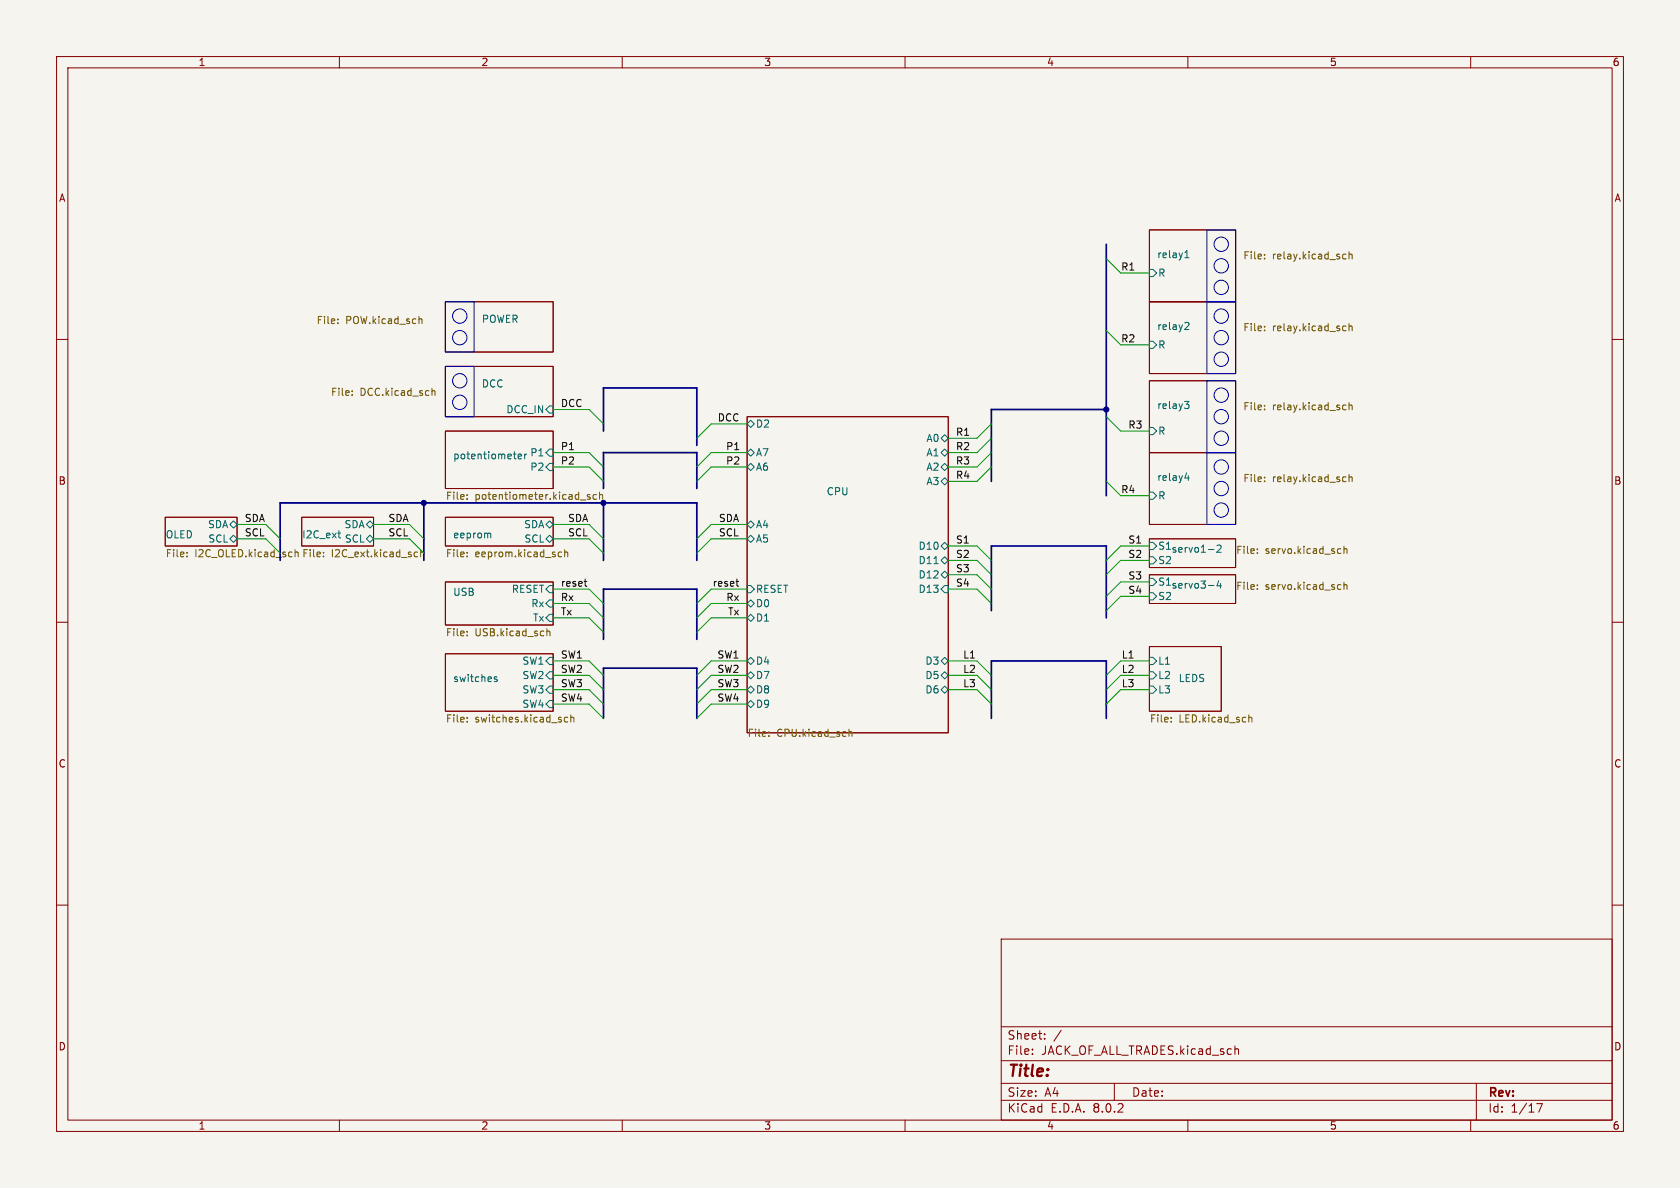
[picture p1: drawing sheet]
<svg xmlns="http://www.w3.org/2000/svg" width="297mm" height="210mm" viewBox="0 0 297 210" stroke-linecap="round" stroke-linejoin="round" font-family="sans-serif">
<path d="M0 0h297v210h-297z" fill="#f5f4ef" stroke="#f5f4ef" stroke-width=".18"/>
<g fill="none" stroke="#840000" stroke-width=".18">
<path d="M10 10h277v190h-277zM12 12h273v186h-273zM60 10v2M110 10v2M160 10v2M210 10v2M260 10v2M10 60h2M78.7 53.3h19.1v8.9h-19.1zM203.2 53.3h15.2v12.7h-15.2zM203.2 40.6h15.2v12.7h-15.2zM285 60h2"/>
<path d="M78.7 76.2h19.1v10.2h-19.1zM78.7 64.8h19.1v8.9h-19.1zM132.1 73.7h35.5v55.8h-35.5zM203.2 67.3h15.2v12.7h-15.2zM29.2 91.4h12.7v5.1h-12.7zM53.3 91.4h12.7v5.1h-12.7zM78.7 91.4h19.1v5.1h-19.1zM203.2 95.3h15.2v5h-15.2zM203.2 80h15.2v12.7h-15.2zM10 110h2M78.7 102.9h19.1v7.6h-19.1zM78.7 115.6h19.1v10.1h-19.1z"/>
<path d="M203.2 114.3h12.7v11.4h-12.7zM203.2 101.6h15.2v5.1h-15.2zM285 110h2M10 160h2M285 160h2M177 166h108v32h-108zM60 198v2M110 198v2M160 198v2M177 194.5h108M177 191.5h108M177 187.5h108"/>
<path d="M177 181.5h108M182.5 186.3v.1M182.5 185.5v.1M184.7 183.6v.1M184.7 182.8v.1M187.6 182.1l-1.3 2M197 191.5v3M210 198v2M218.4 185.5h.5l.1 .9M260 198v2M261 191.5v6.5M271.7 195.1h1l-.7 1.5"/>
</g>
<g fill="none" stroke="#006464" stroke-width=".18">
<path d="M203.2 47.6h.6l.7 .7-.7 .6h-.6zM209.5 45.6h.7M209.5 44.6l.3-.3v1.3M209.7 57h.4l.1 .3-.8 1h.8M97.2 79.4h.6v1.2h-.6l-.7-.6zM97.2 71.8h.6v1.2h-.6l-.7-.6zM132.7 74.3l.6 .6-.6 .7-.6-.7zM166.4 77.5l.6-.7 .6 .7-.6 .6zM203.2 75.6h.6l.7 .6-.7 .6h-.6zM203.2 60.3h.6l.7 .7-.7 .6h-.6zM209.4 71h.8l-.4 .4 .3 .2 .1 .4-.2 .2h-.4M40.6 92.7l.7-.6 .6 .6-.6 .6z"/>
<path d="M40.6 95.3l.7-.7 .6 .7-.6 .6zM59.7 94.2h.5M60 95l.2 .1M64.8 95.3l.6-.7 .6 .7-.6 .6zM64.8 92.7l.6-.6 .6 .6-.6 .6zM86.4 94.2l.4 .2v.7M91.6 80.7l.6-.1-.1-.3h-.3l-.2 .2 .1 .6h.4M92.7 80.3v.8M93.1 80.3l-.4 .2M96.5 95.3l.7-.7 .6 .7-.6 .6zM96.5 92.7l.7-.6 .6 .6-.6 .6zM97.2 81.9h.6v1.3h-.6l-.7-.6z"/>
<path d="M132.1 82.6l.6-.7 .6 .7-.6 .6zM132.1 80l.6-.6 .6 .6-.6 .6zM132.1 92.7l.6-.6 .6 .6-.6 .6zM132.1 95.3l.6-.7 .6 .7-.6 .6zM165.1 99.6h.7M166.4 96.5l.6-.6 .6 .6-.6 .7zM166.4 99.1l.6-.7 .6 .7-.6 .6zM166.4 85.1l.6-.6 .6 .6-.6 .6zM166.4 80l.6-.6 .6 .6-.6 .6zM166.4 82.6l.6-.7 .6 .7-.6 .6zM203.2 95.9h.6l.7 .6-.7 .7h-.6zM203.2 98.4h.6l.7 .7-.7 .6h-.6z"/>
<path d="M203.2 87h.6l.7 .6-.7 .7h-.6zM209.5 84.5h.8M210.1 84.1v.8M213.6 97.1h1M215.2 96.5l.4-.1 .3 .3-.8 .9h.8M87.9 119.7l-.4-.1-.1 .2v.2l.5 .1v.3h-.5M97.2 108.6h.6v1.3h-.6l-.7-.7zM97.2 106h.6v1.3h-.6l-.7-.6zM97.2 103.5h.6v1.3h-.6l-.7-.7zM97.2 118.7h.6v1.3h-.6l-.7-.6zM97.2 116.2h.6v1.3h-.6l-.7-.7zM132.1 116.8l.6-.6 .6 .6-.6 .7z"/>
<path d="M132.1 106.7l.6-.7 .6 .7-.6 .6zM132.1 103.5h.6l.6 .6-.6 .7h-.6zM132.7 118.7l.6 .7-.6 .6-.6-.6zM132.7 108.6l.6 .6-.6 .7-.6-.7zM166.4 104.1l.6-.6h.6v1.3h-.6zM166.4 101.6l.6-.6 .6 .6-.6 .6zM166.4 116.8l.6-.6 .6 .6-.6 .7zM166.4 119.4l.6-.7 .6 .7-.6 .6zM203.2 116.2h.6l.7 .6-.7 .7h-.6zM203.2 118.7h.6l.7 .7-.7 .6h-.6zM203.2 102.2h.6l.7 .7-.7 .6h-.6zM203.2 104.8h.6l.7 .6-.7 .6h-.6z"/>
<path d="M213.6 103.5h1M215.5 102.6l-.3 1h.7M215.8 103.1v.9M97.2 123.8h.6v1.3h-.6l-.7-.6zM97.2 121.3h.6v1.3h-.6l-.7-.7zM132.1 124.5l.6-.7 .6 .7-.6 .6zM132.1 121.9l.6-.6 .6 .6-.6 .7zM166.4 121.9l.6-.6 .6 .6-.6 .7zM203.2 121.3h.6l.7 .6-.7 .7h-.6z"/>
</g>
<g fill="none" stroke="#725600" stroke-width=".18">
<path d="M59.7 57.1v.1M59.7 56.4v.1M74.1 56.4h.4l.1 .8M223.6 45v.1M223.6 45.7v.1M223.6 57.7v.1M223.6 58.4v.1M237.6 57.6l.4 .1M237.6 44.9l.4 .1M238 58.4l-.4 .1M238 45.7l-.4 .1M238.5 44.5v1.3"/>
<path d="M238.5 57.2v1.3M238.5 45l.2-.1 .3 .1v.8M238.5 57.7l.2-.1 .3 .1v.8M62.3 69.1v.1M62.3 69.8v.1M76.4 68.6v1.3M76.4 69.2l.1-.1h.3l.1 .8M223.6 72.3v.1M223.6 71.7v.1M237.6 71.6l.4 .1M238 72.4h-.4M238.5 71.7l.2-.1 .3 .1v.7"/>
<path d="M238.5 71.2v1.2M33.1 98.3v.1M33.1 97.6v.2M52.2 97.7l.2-.1h.3v.8M52.2 97.2v1.2M57.2 98.3v.1M57.2 97.6v.2M73.5 97.6h.3M73.8 98.4h-.3M74.4 97.7l.1-.1h.3l.1 .8M74.4 97.2v1.2M82.6 88.1v.2"/>
<path d="M82.6 87.5v.1M82.6 97.6v.2M82.6 98.3v.1M98.8 98.4h.5M98.8 97.6h.5M99.8 97.7l.2-.1h.3l.1 .8M99.8 97.2v1.2M104.3 87.5l-.3-.1-.2 .2 .1 .2 .4 .1v.3h-.5M105.4 87.5l-.3-.1-.3 .3 .2 .5h.4M106 87.5l.2-.1 .3 .1v.8M106 87v1.3M222.3 97.1v.1"/>
<path d="M222.3 97.7v.1M223.6 84.4v.1M223.6 85v.1M236.7 97l.3 .1M237 97.8h-.3M237.6 96.6v1.2M237.6 97.1l.2-.1 .3 .1v.7M237.6 84.3l.4 .1M238 85.1h-.4M238.5 83.9v1.2M238.5 84.4l.2-.1 .3 .1v.7M82.6 111.6v.1"/>
<path d="M82.6 112.3v.1M96.7 111.1v1.3M96.7 111.7l.2-.1h.3v.8M222.3 104.1v.1M222.3 103.4v.1M236.7 103.3l.3 .1M237 104.1l-.3 .1M237.6 103.5l.2-.2 .3 .1v.8M237.6 102.9v1.3M82.6 126.9v.1M82.6 127.5v.1M100.4 126.9l-.4-.1-.2 .2 .1 .6h.5"/>
<path d="M100.9 126.9l.2-.1 .3 .1 .1 .7M100.9 126.4v1.2M135.9 130.1v.1M135.9 129.4v.1M150.1 128.9v1.3M150.1 129.5l.2-.2 .3 .1v.8M207 127.5v.1M207 126.9v.1M220.8 126.4v1.2M220.8 126.9l.2-.1 .3 .1v.7"/>
</g>
<path d="M103.3 102.8h.5M103.5 103.6h.3M130.1 102.8h.5M130.3 103.6h.3" fill="none" stroke="#0f0f0f" stroke-width=".18"/>
<g fill="none" stroke="#0000c2" stroke-width=".18">
<path d="M78.7 53.3h5.1v8.9h-5.1zM213.4 40.6h5v12.7h-5zM213.4 53.3h5v12.7h-5zM78.7 64.8h5.1v8.9h-5.1zM213.4 67.3h5v12.7h-5zM213.4 80h5v12.7h-5z"/>
<circle cx="81.3" cy="59.7" r="1.27"/>
<circle cx="81.3" cy="55.9" r="1.27"/>
<circle cx="215.9" cy="50.8" r="1.27"/>
<circle cx="215.9" cy="43.2" r="1.27"/>
<circle cx="215.9" cy="59.7" r="1.27"/>
<circle cx="215.9" cy="55.9" r="1.27"/>
<circle cx="215.9" cy="47" r="1.27"/>
<circle cx="81.3" cy="67.3" r="1.27"/>
<circle cx="81.3" cy="71.1" r="1.27"/>
<circle cx="215.9" cy="77.5" r="1.27"/>
<circle cx="215.9" cy="69.8" r="1.27"/>
<circle cx="215.9" cy="63.5" r="1.27"/>
<circle cx="215.9" cy="73.7" r="1.27"/>
<circle cx="215.9" cy="90.2" r="1.27"/>
<circle cx="215.9" cy="86.4" r="1.27"/>
<circle cx="215.9" cy="82.5" r="1.27"/>
</g>
<path d="M195.6 43.2v44.4M106.7 76.2v-7.6h16.5v10.1M195.6 72.4h-20.3v12.7M49.5 97.8v-8.9h73.7v10.2M74.9 88.9v10.2M106.7 86.4v-6.4h16.5v6.4M106.7 88.9v10.2M106.7 113v-8.9h16.5v8.9M175.3 108v-11.5h20.3v12.7M106.7 127v-8.9h16.5v8.9M175.3 127v-10.2h20.3v10.2" fill="none" stroke="#000084" stroke-width=".3"/>
<g fill="none" stroke="#009600" stroke-width=".18">
<path d="M195.6 45.7l2.5 2.6h5.1M195.6 58.4l2.5 2.6h5.1M97.8 72.4h6.3l2.6 2.5M132.1 74.9h-6.4l-2.5 2.6M175.3 77.5l-2.6 2.5h-5.1M175.3 74.9l-2.6 2.6h-5.1M195.6 73.7l2.5 2.5h5.1M41.9 92.7h5.1l2.5 2.6M41.9 95.3h5.1l2.5 2.5M66 92.7h6.4l2.5 2.6M66 95.3h6.4l2.5 2.5M97.8 92.7h6.3l2.6 2.6"/>
<path d="M97.8 82.6h6.3l2.6 2.5M97.8 80h6.3l2.6 2.6M97.8 95.3h6.3l2.6 2.5M132.1 92.7h-6.4l-2.5 2.6M132.1 82.6h-6.4l-2.5 2.5M132.1 80h-6.4l-2.5 2.6M132.1 95.3h-6.4l-2.5 2.5M167.6 99.1h5.1l2.6 2.5M167.6 96.5h5.1l2.6 2.6M175.3 80l-2.6 2.6h-5.1M175.3 82.6l-2.6 2.5h-5.1M195.6 85.1l2.5 2.5h5.1"/>
<path d="M203.2 99.1h-5.1l-2.5 2.5M203.2 96.5h-5.1l-2.5 2.6M97.8 109.2h6.3l2.6 2.6M97.8 104.1h6.3l2.6 2.6M97.8 106.7h6.3l2.6 2.5M97.8 116.8h6.3l2.6 2.6M97.8 119.4h6.3l2.6 2.5M132.1 109.2h-6.4l-2.5 2.6M132.1 104.1h-6.4l-2.5 2.6M132.1 106.7h-6.4l-2.5 2.5M132.1 116.8h-6.4l-2.5 2.6M132.1 119.4h-6.4l-2.5 2.5"/>
<path d="M167.6 104.1h5.1l2.6 2.6M167.6 116.8h5.1l2.6 2.6M167.6 119.4h5.1l2.6 2.5M167.6 101.6h5.1l2.6 2.5M203.2 116.8h-5.1l-2.5 2.6M203.2 119.4h-5.1l-2.5 2.5M203.2 102.9h-5.1l-2.5 2.5M203.2 105.4h-5.1l-2.5 2.6M97.8 121.9h6.3l2.6 2.6M97.8 124.5h6.3l2.6 2.5M132.1 121.9h-6.4l-2.5 2.6M132.1 124.5h-6.4l-2.5 2.5"/>
<path d="M167.6 121.9h5.1l2.6 2.6M203.2 121.9h-5.1l-2.5 2.6"/>
</g>
<g fill="#000084" stroke="#000084" stroke-width=".18">
<circle cx="74.9" cy="88.9" r=".46"/>
<circle cx="195.6" cy="72.4" r=".46"/>
<circle cx="106.7" cy="88.9" r=".46"/>
</g>
<text font-size="2.8" fill="#840000" x="178" y="190.9">Title:</text>
<g font-size="2.1" fill="#840000">
<text x="178" y="184">Sheet:</text>
<text x="178" y="186.7">File:</text>
<text x="184.1" y="186.7">JACK_OF_ALL_TRADES.kicad_sch</text>
<text x="178" y="196.9">KiCad</text>
<text x="178" y="194.1">Size:</text>
<text x="184.7" y="194.1">A4</text>
<text x="185.7" y="196.9">E.D.A.</text>
<text x="193.3" y="196.9">8.0.2</text>
<text x="200" y="194.1">Date:</text>
<text x="263" y="194.3">Rev:</text>
<text x="263" y="196.9">Id:</text>
<text x="267.1" y="196.9">1/17</text>
</g>
<g font-size="1.8" fill="#840000">
<text x="35" y="11.9">1</text>
<text x="85" y="11.9">2</text>
<text x="135" y="11.9">3</text>
<text x="185" y="11.9">4</text>
<text x="235" y="11.9">5</text>
<text x="285" y="11.9">6</text>
<text x="10.3" y="35.9">A</text>
<text x="285.3" y="35.9">A</text>
<text x="10.3" y="85.9">B</text>
<text x="285.3" y="85.9">B</text>
<text x="10.3" y="135.9">C</text>
<text x="285.3" y="135.9">C</text>
<text x="10.3" y="185.9">D</text>
<text x="285.3" y="185.9">D</text>
<text x="35" y="199.9">1</text>
<text x="85" y="199.9">2</text>
<text x="135" y="199.9">3</text>
<text x="185" y="199.9">4</text>
<text x="235" y="199.9">5</text>
<text x="285" y="199.9">6</text>
</g>
<g font-size="1.8" fill="#0f0f0f">
<text x="198.1" y="47.9">R1</text>
<text x="198.1" y="60.6">R2</text>
<text x="99.1" y="72">DCC</text>
<text x="126.8" y="74.6">DCC</text>
<text x="168.9" y="77.1">R1</text>
<text x="199.4" y="75.9">R3</text>
<text x="99.1" y="82.2">P2</text>
<text x="99.1" y="79.7">P1</text>
<text x="128.3" y="82.2">P2</text>
<text x="128.3" y="79.7">P1</text>
<text x="168.9" y="79.7">R2</text>
<text x="168.9" y="82.2">R3</text>
<text x="168.9" y="84.7">R4</text>
<text x="198.1" y="87.3">R4</text>
<text x="43.2" y="94.9">SCL</text>
<text x="43.2" y="92.4">SDA</text>
<text x="68.6" y="94.9">SCL</text>
<text x="68.6" y="92.4">SDA</text>
<text x="100.3" y="92.4">SDA</text>
<text x="100.3" y="94.9">SCL</text>
<text x="127" y="94.9">SCL</text>
<text x="127" y="92.4">SDA</text>
<text x="168.9" y="98.7">S2</text>
<text x="168.9" y="101.3">S3</text>
<text x="168.9" y="96.2">S1</text>
<text x="199.4" y="96.2">S1</text>
<text x="199.4" y="98.7">S2</text>
<text x="99.1" y="106.3">Rx</text>
<text x="99.1" y="103.8">reset</text>
<text x="125.9" y="103.8">reset</text>
<text x="128.3" y="106.3">Rx</text>
<text x="168.9" y="103.8">S4</text>
<text x="199.4" y="102.5">S3</text>
<text x="199.4" y="105.1">S4</text>
<text x="99.1" y="108.9">Tx</text>
<text x="128.6" y="108.9">Tx</text>
<text x="99.1" y="119">SW2</text>
<text x="99.1" y="116.5">SW1</text>
<text x="126.7" y="119">SW2</text>
<text x="126.7" y="116.5">SW1</text>
<text x="170.2" y="119">L2</text>
<text x="170.2" y="116.5">L1</text>
<text x="198.2" y="119">L2</text>
<text x="198.2" y="116.5">L1</text>
<text x="99.1" y="124.1">SW4</text>
<text x="99.1" y="121.6">SW3</text>
<text x="126.7" y="121.6">SW3</text>
<text x="126.7" y="124.1">SW4</text>
<text x="170.2" y="121.6">L3</text>
<text x="198.2" y="121.6">L3</text>
</g>
<g font-size="1.8" fill="#006464">
<text x="204.5" y="45.7">relay1</text>
<text x="204.7" y="49.1">R</text>
<text x="85.1" y="57.2">POWER</text>
<text x="204.5" y="58.4">relay2</text>
<text x="204.7" y="61.8">R</text>
<text x="85.1" y="68.6">DCC</text>
<text x="89.4" y="73.3">DCC_IN</text>
<text x="133.5" y="75.8">D2</text>
<text x="204.5" y="72.4">relay3</text>
<text x="204.7" y="77.1">R</text>
<text x="80" y="81.3">potentiometer</text>
<text x="93.6" y="83.4">P2</text>
<text x="93.6" y="80.9">P1</text>
<text x="133.5" y="83.4">A6</text>
<text x="133.5" y="80.9">A7</text>
<text x="163.7" y="78.3">A0</text>
<text x="163.7" y="80.9">A1</text>
<text x="163.7" y="83.4">A2</text>
<text x="146" y="87.6">CPU</text>
<text x="163.7" y="86">A3</text>
<text x="204.5" y="85.1">relay4</text>
<text x="204.7" y="88.5">R</text>
<text x="29.2" y="95.3">OLED</text>
<text x="36.7" y="93.6">SDA</text>
<text x="53.3" y="95.3">I2C_ext</text>
<text x="60.8" y="93.6">SDA</text>
<text x="80" y="95.3">eeprom</text>
<text x="92.6" y="93.6">SDA</text>
<text x="133.5" y="93.6">A4</text>
<text x="36.7" y="96.1">SCL</text>
<text x="60.9" y="96.1">SCL</text>
<text x="92.6" y="96.1">SCL</text>
<text x="133.5" y="96.1">A5</text>
<text x="162.3" y="97.4">D10</text>
<text x="162.3" y="99.9">D11</text>
<text x="204.7" y="97.4">S1servo1-2</text>
<text x="204.7" y="99.9">S2</text>
<text x="80" y="105.4">USB</text>
<text x="90.4" y="105">RESET</text>
<text x="93.8" y="107.5">Rx</text>
<text x="133.5" y="107.5">D0</text>
<text x="133.5" y="105">RESET</text>
<text x="162.3" y="105">D13</text>
<text x="162.3" y="102.5">D12</text>
<text x="204.7" y="103.7">S1servo3-4</text>
<text x="204.7" y="106.3">S2</text>
<text x="94.1" y="110.1">Tx</text>
<text x="133.5" y="110.1">D1</text>
<text x="92.3" y="117.7">SW1</text>
<text x="133.5" y="117.7">D4</text>
<text x="163.5" y="117.7">D3</text>
<text x="204.7" y="117.7">L1</text>
<text x="80" y="120.7">switches</text>
<text x="92.3" y="125.3">SW4</text>
<text x="92.3" y="120.2">SW2</text>
<text x="92.3" y="122.8">SW3</text>
<text x="133.5" y="125.3">D9</text>
<text x="133.5" y="122.8">D8</text>
<text x="133.5" y="120.2">D7</text>
<text x="163.5" y="122.8">D6</text>
<text x="163.5" y="120.2">D5</text>
<text x="204.7" y="122.8">L3</text>
<text x="204.7" y="120.2">L2</text>
<text x="208.3" y="120.7">LEDS</text>
</g>
<g font-size="1.8" fill="#725600">
<text x="219.7" y="46.2">File:</text>
<text x="224.9" y="46.2">relay.kicad_sch</text>
<text x="55.9" y="57.6">File:</text>
<text x="61.1" y="57.6">POW.kicad_sch</text>
<text x="219.7" y="58.9">File:</text>
<text x="224.9" y="58.9">relay.kicad_sch</text>
<text x="58.4" y="70.3">File:</text>
<text x="63.6" y="70.3">DCC.kicad_sch</text>
<text x="219.7" y="72.8">File:</text>
<text x="224.9" y="72.8">relay.kicad_sch</text>
<text x="78.7" y="88.7">File:</text>
<text x="84" y="88.7">potentiometer.kicad_sch</text>
<text x="219.7" y="85.5">File:</text>
<text x="224.9" y="85.5">relay.kicad_sch</text>
<text x="29.2" y="98.8">File:</text>
<text x="53.3" y="98.8">File:</text>
<text x="58.6" y="98.8">I2C_ext.kicad_sch</text>
<text x="78.7" y="98.8">File:</text>
<text x="84" y="98.8">eeprom.kicad_sch</text>
<text x="218.4" y="98.2">File:</text>
<text x="223.7" y="98.2">servo.kicad_sch</text>
<text x="218.4" y="104.6">File:</text>
<text x="223.7" y="104.6">servo.kicad_sch</text>
<text x="78.7" y="112.8">File:</text>
<text x="84" y="112.8">USB.kicad_sch</text>
<text x="78.7" y="128">File:</text>
<text x="84" y="128">switches.kicad_sch</text>
<text x="132.1" y="130.6">File:</text>
<text x="137.3" y="130.6">CPU.kicad_sch</text>
<text x="203.2" y="128">File:</text>
<text x="208.4" y="128">LED.kicad_sch</text>
</g>
<text font-size="1.8" fill="#000084" x="34.4" y="98.8">I2C_OLED.kicad_sch</text>
</svg>
